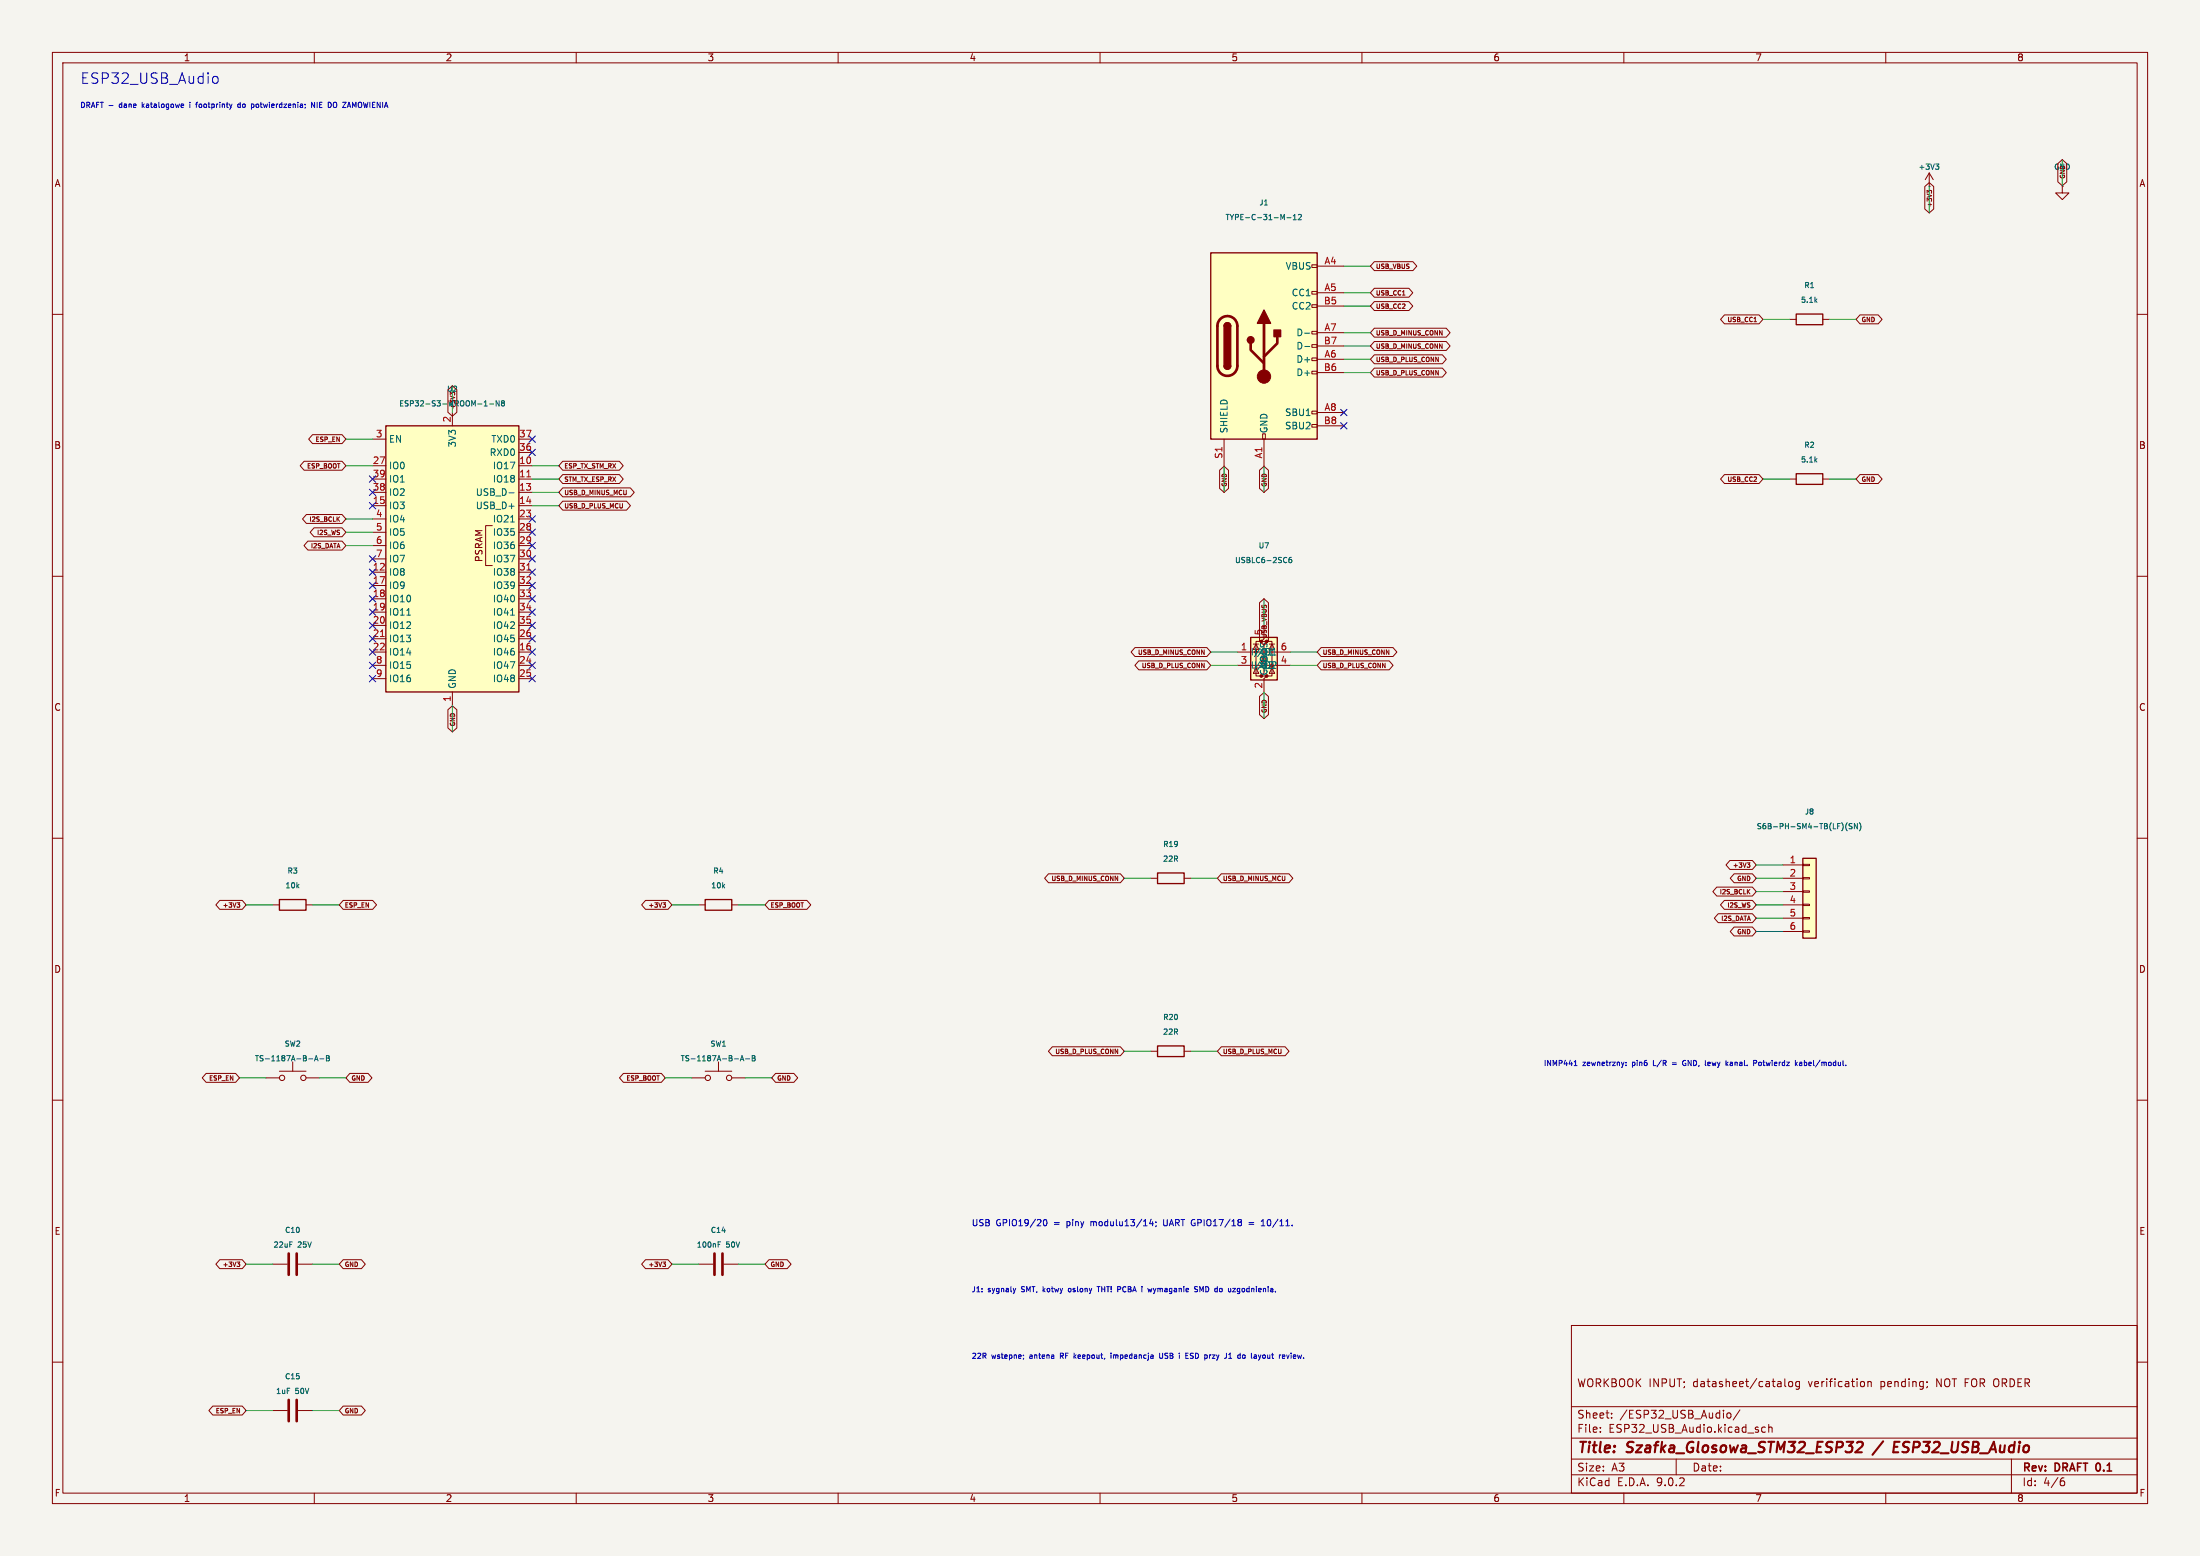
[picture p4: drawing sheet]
<svg xmlns="http://www.w3.org/2000/svg" width="420mm" height="297mm" viewBox="0 0 420 297" stroke-linecap="round" stroke-linejoin="round" font-family="sans-serif">
<path d="M0 0h420v297h-420z" fill="#f5f4ef" stroke="#f5f4ef" stroke-width=".19"/>
<g fill="none" stroke="#840000" stroke-width=".19">
<path d="M10 10h400v277h-400zM12 12h396v273h-396zM60 10v2M110 10v2M160 10v2M210 10v2M260 10v2M310 10v2M360 10v2M10 60h2M408 60h2M10 110h2"/>
<path d="M408 110h2M10 160h2M408 160h2M10 210h2M408 210h2M133.3 241.3h2.8M138.2 241.3h2.8M300 253h108v32h-108zM10 260h2M300 278.5h108M300 274.5h108M300 268.5h108"/>
<path d="M305.5 273.2v.2M305.5 272.5v.1M307.7 270.5v.2M307.7 269.8v.1M320 278.5v3M329.8 269.8l.4-.1 .2 .3v.4l-.2 .3-.4-.1-.1-.2zM332.2 269.1l-1.3 1.9M337 272.5l-.4-.1-.3 .3 .1 .6h.6M337.7 272.5l.2-.1 .3 .1 .1 .9M337.7 271.9v1.5M340.7 263.2v1.3l.2 .2M341.5 263.8l.2-.1 .5 .1v.6l-.1 .2-.4 .1-.2-.2z"/>
<path d="M343.5 263.8l-.4-.1-.3 .3 .1 .6h.6M343.5 263.7v1.2l-.3 .3-.3-.1M356.6 263.8l.2-.1 .4 .1v.9M356.6 263.7v1M367.9 263.8v.1M367.9 264.6l-.1 .3M384 278.5v6.5M408 260h2M60 285v2M110 285v2M160 285v2M210 285v2"/>
<path d="M260 285v2M300 281.5h108M310 285v2M360 285v2M393.6 282.7h.4l.2 .2-.1 .5-.5 .2M394 282.1l-.4 .1"/>
</g>
<path d="M354.5 275.4l.3-.2h.5l.3 .2v.4l-.1 .3-1.3 1.1h1.2M359.5 275.1l-2 2.6M361.6 276.2h.6M362.6 275.2h-.9l-.3 2h1" fill="none" stroke="#840000" stroke-width=".4"/>
<path d="M136.4 239.3v4M137.9 239.3v4" fill="none" stroke="#840000" stroke-width=".51"/>
<path d="M137.1 237.5h.3M137.1 237h.5" fill="none" stroke="#006464" stroke-width=".19"/>
<path d="M344.2 163.8h2.5v15.3h-2.5z" fill="#ffffc2"/>
<path d="M344.2 163.8h2.5v15.3h-2.5z" fill="none" stroke="#840000" stroke-width=".25"/>
<g fill="none" stroke="#840000" stroke-width=".19">
<path d="M368.3 35.6h.1M368.3 33l-.8 1.3M368.3 33l.8 1.3M368.3 33v2.6M393.7 35.6v1.2h1.3l-1.3 1.3-1.3-1.3h1.3M393.7 35.6h.1M340.4 165.1h3.8M340.4 167.6h3.8M340.4 170.2h3.8M340.4 172.7h3.8M340.4 175.3h3.8M340.4 177.8h3.8"/>
<path d="M344.2 165h1.2v.2h-1.2zM344.2 167.5h1.2v.3h-1.2zM344.2 170.1h1.2v.2h-1.2zM344.2 172.6h1.2v.2h-1.2zM344.2 175.1h1.2v.3h-1.2zM344.2 177.7h1.2v.2h-1.2z"/>
</g>
<path d="M369.5 31.3h.6l-.3 .4 .3 .1v.3l-.2 .2h-.2M352.6 157a1.17 1.17 0 0 0 0 1.6M353.6 157.2h-.4l-.2 .2 .1 .2 .4 .2v.3l-.5 .1M354.6 157.2v1l-.6-1v1M355 157a1.17 1.17 0 0 1 0 1.6" fill="none" stroke="#006464" stroke-width=".19"/>
<path d="M238.8 121.7h5v8.1h-5z" fill="#ffffc2"/>
<g fill="#840000" stroke="#840000" stroke-width=".19">
<circle cx="240.8" cy="122.4" r=".25"/>
<circle cx="241.8" cy="122.4" r=".25"/>
</g>
<g fill="none" stroke="#840000" stroke-width=".19">
<path d="M341.6 91.4h1.3M348 91.4h1.2M241.3 119.4v2.5l-.5 .5h1l-.5 .5v5.6l-.5 .5h1l-.5 .5v2.6M236.2 124.5h10.2M236.2 127h10.2M239.3 122.9h1M239.8 122.9l.5 1.1h-1zM239.8 127.5l.5 1h-1zM240.8 122.4h-1v6.6h1M241.8 122.4h1v6.6h-1M242.3 122.9h1M242.3 127.5h1"/>
<path d="M242.8 122.9l.5 1.1h-1zM242.8 127.5l.5 1h-1zM52.1 172.7h1.2M58.4 172.7h1.3M219.7 167.6h1.3M226.1 167.6h1.2"/>
</g>
<path d="M342.9 90.4h5.1v2.1h-5.1zM238.8 121.7h5v8.1h-5zM53.3 171.7h5.1v2h-5.1zM221 166.6h5.1v2.1h-5.1z" fill="none" stroke="#840000" stroke-width=".25"/>
<path d="M346.6 87.8l.3 .4M346.9 87.5l-.4 .4M245.6 106.4l.1 .1M245.7 107.3l-.1 .1M246.5 106.4h-.3l-.1 .2-.1 .6 .2 .2 .4-.1-.1-.5h-.3l-.2 .2M242.3 125h1.3M242.9 124.1l.3-.3v1.2M243.1 126.3l.4 .1 .1 .3-.8 .9h.8" fill="none" stroke="#006464" stroke-width=".19"/>
<path d="M73.7 81.3h25.4v50.8h-25.4z" fill="#ffffc2"/>
<path d="M342.9 59.9h5.1v2.1h-5.1zM73.7 81.3h25.4v50.8h-25.4zM134.6 171.7h5.1v2h-5.1zM221 199.6h5.1v2.1h-5.1z" fill="none" stroke="#840000" stroke-width=".25"/>
<g fill="none" stroke="#840000" stroke-width=".19">
<path d="M86.4 78.7v2.6M341.6 61h1.3M348 61h1.2M71.1 83.8h2.6M71.1 88.9h2.6M71.1 91.4h2.6M71.1 94h2.6M71.1 96.5h2.6M71.1 99.1h2.6M99.1 83.8h2.5M99.1 88.9h2.5M99.1 91.4h2.5"/>
<path d="M99.1 94h2.5M99.1 96.5h2.5M99.1 99.1h2.5M99.1 86.4h2.5M71.1 101.6h2.6M71.1 104.1h2.6M71.1 106.7h2.6M71.1 109.2h2.6M71.1 111.8h2.6M71.1 114.3h2.6M71.1 116.8h2.6M71.1 119.4h2.6"/>
<path d="M94 100.3h-1.3v7.7h1.3M99.1 101.6h2.5M99.1 104.1h2.5M99.1 106.7h2.5M99.1 109.2h2.5M99.1 111.8h2.5M99.1 114.3h2.5M99.1 116.8h2.5M99.1 119.4h2.5M71.1 121.9h2.6M71.1 124.5h2.6M71.1 127h2.6"/>
<path d="M71.1 129.5h2.6M86.4 132.1v2.5M99.1 121.9h2.5M99.1 124.5h2.5M99.1 127h2.5M99.1 129.5h2.5M133.3 172.7h1.3M139.7 172.7h1.3M50.8 205.7h2.5M53.3 204.5h5.1M55.9 202.7v1.8M58.4 205.7h2.6"/>
<path d="M219.7 200.7h1.3M226.1 200.7h1.2M52.1 241.3h2.8M56.9 241.3h2.8M52.1 269.2h2.8M56.9 269.2h2.8"/>
<circle cx="53.8" cy="205.7" r=".51"/>
<circle cx="57.9" cy="205.7" r=".51"/>
</g>
<g fill="none" stroke="#006464" stroke-width=".19">
<path d="M346.6 57.3l.3 .4M346.9 57l-.4 .4M92.4 77.5h.6M93.4 77.1h.8M95.3 76.5v1l-.6-1v1M95.9 76.9l-.2 .2 .2 .4 .4-.2-.2-.4M95.9 76.9l-.2-.2 .2-.2 .4 .2-.2 .2M95.9 76.9h.2M97.2 94.1h.9M97.5 99.6h.7M77.7 117.4h.7M97.5 117.4h.7"/>
<path d="M58.9 202.1h.8M60 202.5l.4-1 .3 1M60.1 202.2h.5M61.1 202.1h.7M62.3 201.5h.4l.1 .2-.1 .3 .1 .1 .1 .2-.2 .2h-.4zM62.3 202h.4M55.3 237h.5"/>
</g>
<path d="M100.6 91h.7M100.6 108.8h.7M72.6 121.5h.8" fill="none" stroke="#a90000" stroke-width=".19"/>
<path d="M55.1 239.3v4M56.6 239.3v4M55.1 267.2v4.1M56.6 267.2v4.1" fill="none" stroke="#840000" stroke-width=".51"/>
<path d="M231.1 48.3h20.4v35.5h-20.4z" fill="#ffffc2"/>
<g fill="none" stroke="#840000" stroke-width=".19">
<path d="M367.4 35.6l.9-.7 .9 .7v4.3l-.9 .7-.9-.7zM368.7 36.8l-.1-.5-.3 .1-.1 .2-.3-.3v.6M392.8 31.2l.9-.7 .9 .7v3.5l-.9 .8-.9-.8zM250.4 50.5h1.1v.6h-1.1zM250.4 55.6h1.1v.5h-1.1zM250.4 58.2h1.1v.5h-1.1zM251.5 50.8h5M251.5 55.9h5M251.5 58.4h5M262.4 55h6.6l.7 .9-.7 .8h-6.6l-.8-.8zM262.4 49.9h7.3l.8 .9-.8 .9h-7.3l-.8-.9zM262.4 57.6h6.6l.7 .8-.7 .9h-6.6l-.8-.9z"/>
<path d="M267.7 56.3h.5M85.5 74.4l.9-.7 .8 .7v4.3l-.8 .7-.9-.7zM250.4 63.2h1.1v.6h-1.1zM250.4 65.8h1.1v.5h-1.1zM250.4 68.3h1.1v.5h-1.1zM250.4 70.9h1.1v.5h-1.1zM250.4 78.5h1.1v.5h-1.1zM251.5 63.5h5M251.5 66h5M251.5 68.6h5M251.5 71.1h5M251.5 78.7h5"/>
<path d="M262.4 70.3h13l.7 .8-.7 .9h-13l-.8-.9zM262.4 67.7h13l.7 .9-.7 .8h-13l-.8-.8zM262.4 65.2h13.7l.7 .8-.7 .9h-13.7l-.8-.9zM262.4 62.6h13.7l.7 .9-.7 .9h-13.7l-.8-.9zM329.2 60.1h6.6l.7 .9-.7 .8h-6.6l-.7-.8zM334.8 61.4h.5M355.1 60.1h3.5l.7 .9-.7 .8h-3.5l-.8-.8zM58 88h7.3l.7 .9-.7 .9h-7.3l-.7-.9zM58.5 98.2h6.8l.7 .9-.7 .8h-6.8l-.8-.8zM59.7 83h5.6l.7 .8-.7 .9h-5.6l-.8-.9zM107.4 95.7h12.2l.8 .8-.8 .9h-12.2l-.7-.9zM107.4 93.1h12.9l.8 .9-.8 .8h-12.9l-.7-.8z"/>
<path d="M107.4 88h10.8l.8 .9-.8 .9h-10.8l-.7-.9zM107.4 90.6h10.8l.8 .8-.8 .9h-10.8l-.7-.9zM232.8 89.8l.9-.8 .8 .8v3.4l-.8 .8-.9-.8zM233.7 83.8v5.1M240.4 89.8l.9-.8 .9 .8v3.4l-.9 .8-.9-.8zM241 82.8h.6v1h-.6zM241.3 83.8v5.1M250.4 81h1.1v.5h-1.1zM251.5 81.3h5M329.2 90.6h6.6l.7 .8-.7 .9h-6.6l-.7-.9zM355.1 90.6h3.5l.7 .8-.7 .9h-3.5l-.8-.9zM58.8 103.3h6.5l.7 .8-.7 .9h-6.5l-.8-.9z"/>
<path d="M60 100.7h5.3l.7 .9-.7 .9h-5.3l-.8-.9zM240.4 115l.9-.7 .9 .7v7.4l-.9 .8-.9-.8zM85.5 135.5l.9-.8 .8 .8v3.5l-.8 .7-.9-.7zM216.7 123.6h13.7l.7 .9-.7 .8h-13.7l-.8-.8zM217.4 126.1h13l.7 .9-.7 .9h-13l-.7-.9zM240.4 132.9l.9-.7 .9 .7v3.5l-.9 .8-.9-.8zM252.2 123.6h13.7l.8 .9-.8 .8h-13.7l-.7-.8zM252.2 126.1h13l.7 .9-.7 .9h-13l-.7-.9zM42 171.9h4.2l.8 .8-.8 .9h-4.2l-.8-.9zM45.2 172.3h.6l-.3 .3 .2 .1 .1 .3-.4 .2M65.5 171.9h5.6l.8 .8-.8 .9h-5.6l-.7-.9zM123.2 171.9h4.3l.8 .8-.8 .9h-4.3l-.7-.9z"/>
<path d="M126.5 172.3h.6l-.3 .3 .2 .1 .1 .3-.5 .2M146.8 171.9h7.2l.8 .8-.8 .9h-7.2l-.8-.9zM200.2 166.8h13.7l.7 .8-.7 .9h-13.7l-.8-.9zM233.2 166.8h12.9l.7 .8-.7 .9h-12.9l-.8-.9zM327.7 169.3h6.8l.8 .9-.8 .8h-6.8l-.7-.8zM328 174.4h6.5l.8 .9-.8 .8h-6.5l-.7-.8zM329.2 171.9h5.3l.8 .8-.8 .9h-5.3l-.8-.9zM330.2 164.2h4.3l.8 .9-.8 .9h-4.3l-.7-.9zM331.1 166.8h3.4l.8 .8-.8 .9h-3.4l-.8-.9zM331.1 176.9h3.4l.8 .9-.8 .9h-3.4l-.8-.9zM333.5 164.7h.6l-.3 .3 .2 .1 .1 .3-.4 .1M200.9 199.8h13l.7 .9-.7 .8h-13l-.8-.8z"/>
<path d="M233.2 199.8h12.1l.8 .9-.8 .8h-12.1l-.8-.8zM39.3 204.9h5.7l.7 .8-.7 .9h-5.7l-.7-.9zM66.8 204.9h3.5l.7 .8-.7 .9h-3.5l-.8-.9zM119 204.9h7.3l.7 .8-.7 .9h-7.3l-.7-.9zM132.1 205.7h2.5M134.6 204.5h5.1M137.2 202.7v1.8M139.7 205.7h2.5M148.1 204.9h3.4l.8 .8-.8 .9h-3.4l-.8-.9zM42 240.4h4.2l.8 .9-.8 .9h-4.2l-.8-.9zM45.2 240.9h.6l-.3 .3 .2 .1 .1 .3-.4 .1M65.5 240.4h3.5l.7 .9-.7 .9h-3.5l-.7-.9z"/>
<path d="M123.2 240.4h4.3l.8 .9-.8 .9h-4.3l-.7-.9zM126.5 240.9h.6l-.3 .3 .2 .1 .1 .3-.5 .1M146.8 240.4h3.5l.7 .9-.7 .9h-3.5l-.8-.9zM40.6 268.4h5.6l.8 .8-.8 .9h-5.6l-.7-.9zM65.5 268.4h3.5l.7 .8-.7 .9h-3.5l-.7-.9z"/>
<circle cx="135.1" cy="205.7" r=".51"/>
<circle cx="139.2" cy="205.7" r=".51"/>
</g>
<path d="M231.1 48.3h20.4v35.5h-20.4zM233.7 62.2a.64 .64 0 0 1 .6-.6 .64 .64 0 0 1 .6 .6M233.7 69.9a.64 .64 0 0 0 .6 .6 .64 .64 0 0 0 .6-.6" fill="none" stroke="#840000" stroke-width=".25"/>
<path d="M233 60.9a1.9 1.9 0 0 1 2-.4 1.9 1.9 0 0 1 1.2 1.7v7.7a1.91 1.91 0 0 1-1.9 1.8 1.91 1.91 0 0 1-1.9-1.8v-7.8l.2-.7zM238.8 65.5v1.3l2.5 2.5M241.3 61.7v10.2M243.8 64.3v1.2l-2.5 2.6" fill="none" stroke="#840000" stroke-width=".51"/>
<g fill="#840000" stroke="#840000" stroke-width=".25">
<path d="M233.7 62.2h1.2v7.7h-1.2z"/>
<path d="M233.9 61.8a.64 .64 0 0 1 .7-.2 .64 .64 0 0 1 .3 .6h-1.2z"/>
<path d="M233.7 69.9h1.2a.64 .64 0 0 1-.6 .6 .64 .64 0 0 1-.6-.6z"/>
<path d="M241.3 59.2l1.3 2.5h-2.6z"/>
<path d="M243.2 63h1.3v1.3h-1.3z"/>
<circle cx="238.8" cy="64.9" r=".63"/>
</g>
<circle cx="241.3" cy="71.9" r="1.27" fill="#840000" stroke="#840000" stroke-width=".19"/>
<path d="M245.7 41.6h.8M246.9 41.9h.6M246.9 41.2l.3-.3v1M247.9 41l.3-.1 .2 .3-.6 .7h.6M249.1 63.6h.9M249.1 66.1h.9M140.2 202.1h.8M141.3 202.5l.4-1 .3 1M141.4 202.2h.5M142.3 202.1h.8M143.6 201.5h.3l.2 .2-.2 .3 .2 .1 .1 .2-.2 .2h-.4zM143.6 202h.3" fill="none" stroke="#006464" stroke-width=".19"/>
<g fill="none" stroke="#009600" stroke-width=".19">
<path d="M368.3 35.6v5M393.7 30.5v5.1M256.5 50.8h5.1M256.5 58.4h5.1M256.5 55.9h5.1M86.4 73.7v5M256.5 68.6h5.1M256.5 71.1h5.1M256.5 63.5h5.1M256.5 66h5.1M336.5 61h5.1M349.2 61h5.1"/>
<path d="M66 88.9h5.1M66 83.8h5.1M66 99.1h5.1M101.6 91.4h5.1M101.6 94h5.1M101.6 96.5h5.1M101.6 88.9h5.1M233.7 88.9v5.1M241.3 88.9v5.1M336.5 91.4h5.1M349.2 91.4h5.1M66 101.6h5.1"/>
<path d="M66 104.1h5.1M241.3 114.3v5.1M86.4 134.6v5.1M231.1 124.5h5.1M231.1 127h5.1M241.3 132.1v5.1M246.4 124.5h5.1M246.4 127h5.1M47 172.7h5.1M59.7 172.7h5.1M128.3 172.7h5M141 172.7h5"/>
<path d="M214.6 167.6h5.1M227.3 167.6h5.1M335.3 172.7h5.1M335.3 177.8h5.1M335.3 170.2h5.1M335.3 167.6h5.1M335.3 165.1h5.1M335.3 175.3h5.1M45.7 205.7h5.1M61 205.7h5M127 205.7h5.1M142.2 205.7h5.1"/>
<path d="M214.6 200.7h5.1M227.3 200.7h5.1M47 241.3h5.1M59.7 241.3h5.1M128.3 241.3h5M141 241.3h5M47 269.2h5.1M59.7 269.2h5.1"/>
</g>
<g fill="none" stroke="#000084" stroke-width=".19">
<path d="M255.9 78.1l1.2 1.2M257.1 78.1l-1.2 1.2M70.5 95.9l1.2 1.2M70.5 93.4l1.2 1.2M70.5 90.8l1.2 1.2M71.7 95.9l-1.2 1.2M71.7 93.4l-1.2 1.2M71.7 90.8l-1.2 1.2M101 85.8l1.2 1.2M101 83.2l1.2 1.2M101 98.5l1.2 1.2M102.2 85.8l-1.2 1.2"/>
<path d="M102.2 83.2l-1.2 1.2M102.2 98.5l-1.2 1.2M255.9 80.7l1.2 1.2M257.1 80.7l-1.2 1.2M70.5 118.8l1.2 1.2M70.5 116.2l1.2 1.2M70.5 113.7l1.2 1.2M70.5 111.2l1.2 1.2M70.5 108.6l1.2 1.2M70.5 106.1l1.2 1.2M71.7 118.8l-1.2 1.2M71.7 116.2l-1.2 1.2"/>
<path d="M71.7 113.7l-1.2 1.2M71.7 111.2l-1.2 1.2M71.7 108.6l-1.2 1.2M71.7 106.1l-1.2 1.2M101 116.2l1.2 1.2M101 118.8l1.2 1.2M101 113.7l1.2 1.2M101 111.2l1.2 1.2M101 108.6l1.2 1.2M101 106.1l1.2 1.2M101 103.5l1.2 1.2M101 101l1.2 1.2"/>
<path d="M102.2 116.2l-1.2 1.2M102.2 118.8l-1.2 1.2M102.2 113.7l-1.2 1.2M102.2 111.2l-1.2 1.2M102.2 108.6l-1.2 1.2M102.2 106.1l-1.2 1.2M102.2 103.5l-1.2 1.2M102.2 101l-1.2 1.2M70.5 123.9l1.2 1.2M70.5 121.3l1.2 1.2M70.5 128.9l1.2 1.2M70.5 126.4l1.2 1.2"/>
<path d="M71.7 123.9l-1.2 1.2M71.7 121.3l-1.2 1.2M71.7 128.9l-1.2 1.2M71.7 126.4l-1.2 1.2M101 128.9l1.2 1.2M101 126.4l1.2 1.2M101 123.9l1.2 1.2M101 121.3l1.2 1.2M102.2 128.9l-1.2 1.2M102.2 126.4l-1.2 1.2M102.2 123.9l-1.2 1.2M102.2 121.3l-1.2 1.2"/>
</g>
<g fill="none" stroke="#0000c2" stroke-width=".19">
<path d="M27.1 19.5v1M27.5 19.9l-.4 .3M36.2 19.5v.1M36.2 19.9v.6M37.3 19.9h.4M37.6 19.5h.1M40.7 14.8a.54 .54 0 0 1 .5-.2 .54 .54 0 0 1 .4 .4v.5a.54 .54 0 0 1-.4 .4 .54 .54 0 0 1-.5-.2M45.9 19.9h-.3l-.2 .1 .1 .5h.4M45.9 19.5v1M49.2 19.9l-.3 .1v.4l.3 .1M60.1 19.5v1l-.6-1v1M60.5 19.5v1"/>
<path d="M63.9 19.5l.2 .1 .2 .3M64.3 20.2l-.2 .3h-.2M300.5 203.4h.6M300.6 202.6l.2-.2v1M310 202.7l-.2 .7M310.4 203.3v.1M310.4 202.8v.1M315.6 202.4v1h.5M319.3 202.9h.7M319.3 203.2h.7M321.6 203h.2M321.8 202.5a.45 .45 0 0 0-.6 .4 .45 .45 0 0 0 .6 .4"/>
<path d="M326 203.3l.2 .1h.3M326.5 202.8l-.3-.1-.2 .2M326.5 203l-.5 .1M330.6 202.7l-.3 .1M330.6 203l-.3 .2v.2h.3M334.8 202.4h.4l.2 .2-.1 .3h-.5M336.2 202.8l-.3-.1-.2 .2 .1 .4 .4 .1M342.8 203l.3 .4M343.1 202.7l-.4 .4M343.5 202.8h.4l.1 .6M344 203l-.5 .2 .1 .2h.4M199.3 232.9l.2-.1a.64 .64 0 0 1 .4 .6 .64 .64 0 0 1-.4 .6l-.3-.5z"/>
<path d="M208.3 233.2v.8M208.3 233.2v.1M219.7 232.7l-.2 .9h.7M220 233.2v.8M220.7 233.2v.1M220.7 233.9l-.1 .2M222.1 232.8v.9l.2 .2 .3 .1M238.4 233.3h.9M238.4 233.7h.9M240.8 234h.7M240.8 233.1l.3-.3v1.2M193.9 245.9l-.2 .7"/>
<path d="M195.4 258.7v.1M195.4 259.2l-.1 .2M199.1 245.6v1M199.5 245.9l-.4 .4M202.4 258.8h.4M202.8 258.3h-.4v1M204.3 245.9l-.4 .2 .1 .4 .3 .1M205.1 258.9l.3 .4M205.4 258.6l-.4 .4M209.4 245.6h.6M209.7 245.6v1M212.1 258.3v.1"/>
<path d="M212.1 258.6v.7M212.6 258.6v.7M212.7 258.6l-.1 .1M220.2 245.9l.2 .7M220.4 246.6l-.2 .3M220.7 245.9l-.3 .7M221.4 258.3v.8l.2 .2 .3-.2v-.8M227.3 258.7l.5 .2M227.8 259.2h-.6M227.8 258.3l-.5 .1M228.2 245.6h.4M228.4 246.1l.2 .2-.2 .3"/>
<path d="M229.7 245.6l-.3 .7-.4-.7v1M231.4 258.6h.5l-.5 .7h.5M234.1 258.3v.7M234.6 259.3h.5M234.8 258.4l.1-.1v1M236.7 246l-.3-.1-.2 .2 .1 .4h.4M236.7 246.7l-.2 .2h-.3M241.4 258.6l-.4 .2 .1 .4 .3 .1M245.6 258.6l.3 .7 .2-.7M246.5 258.3v.1M246.5 258.6v.7"/>
</g>
<text font-size="2.8" fill="#0000c2" x="15.2" y="16.2">ESP32_USB_Audio</text>
<g font-size="2.8" fill="#840000">
<text x="301" y="277.9">Title:</text>
<text x="310.6" y="277.9">Szafka_Glosowa_STM32_ESP32</text>
<text x="363.1" y="277.9">ESP32_USB_Audio</text>
</g>
<g font-size="2.1" fill="#840000">
<text x="301" y="265">WORKBOOK INPUT;</text>
<text x="323.2" y="265">datasheet/catalog</text>
<text x="345.4" y="265">verification</text>
<text x="359.3" y="265">pending;</text>
<text x="370.1" y="265">NOT FOR ORDER</text>
<text x="301" y="273.7">File:</text>
<text x="301" y="271">Sheet:</text>
<text x="307.1" y="273.7">ESP32_USB_Audio.kicad_sch</text>
<text x="309.2" y="271">/ESP32_USB_Audio/</text>
<text x="301" y="281.1">Size:</text>
<text x="307.6" y="281.1">A3</text>
<text x="323" y="281.1">Date:</text>
<text x="386" y="281.3">Rev:</text>
<text x="392.4" y="281.3">DRAFT 0.1</text>
<text x="301" y="283.9">KiCad</text>
<text x="308.7" y="283.9">E.D.A.</text>
<text x="316.3" y="283.9">9.0.2</text>
<text x="386" y="283.9">Id:</text>
<text x="390.1" y="283.9">4/6</text>
</g>
<g font-size="1.8" fill="#840000">
<text x="35" y="11.9">1</text>
<text x="85" y="11.9">2</text>
<text x="135" y="11.9">3</text>
<text x="185" y="11.9">4</text>
<text x="235" y="11.9">5</text>
<text x="285" y="11.9">6</text>
<text x="335" y="11.9">7</text>
<text x="385" y="11.9">8</text>
<text x="10.3" y="35.9">A</text>
<text x="408.3" y="35.9">A</text>
<text x="10.3" y="85.9">B</text>
<text x="408.2" y="85.9">B</text>
<text x="92.3" y="107.4" transform="rotate(-90 92.3 107.4)">PSRAM</text>
<text x="241" y="121.4" transform="rotate(-90 241 121.4)">5</text>
<text x="10.3" y="135.9">C</text>
<text x="408.2" y="135.9">C</text>
<text x="10.3" y="185.9">D</text>
<text x="408.2" y="185.9">D</text>
<text x="10.3" y="235.9">E</text>
<text x="408.3" y="235.9">E</text>
<text x="10.3" y="285.9">F</text>
<text x="35" y="286.9">1</text>
<text x="85" y="286.9">2</text>
<text x="135" y="286.9">3</text>
<text x="185" y="286.9">4</text>
<text x="235" y="286.9">5</text>
<text x="285" y="286.9">6</text>
<text x="335" y="286.9">7</text>
<text x="385" y="286.9">8</text>
<text x="408.3" y="285.9">F</text>
</g>
<g font-size="1.8" fill="#006464">
<text x="245.3" y="51.7">VBUS</text>
<text x="246.5" y="56.7">CC1</text>
<text x="246.5" y="59.3">CC2</text>
<text x="247.4" y="64.4">D-</text>
<text x="247.4" y="66.9">D-</text>
<text x="247.4" y="69.4">D+</text>
<text x="247.4" y="72">D+</text>
<text x="234.5" y="82.8" transform="rotate(-90 234.5 82.8)">SHIELD</text>
<text x="242.2" y="82.8" transform="rotate(-90 242.2 82.8)">GND</text>
<text x="245.2" y="79.6">SBU1</text>
<text x="245.2" y="82.1">SBU2</text>
<text x="74.2" y="84.7">EN</text>
<text x="74.2" y="89.8">IO0</text>
<text x="87.2" y="85.5" transform="rotate(-90 87.2 85.5)">3V3</text>
<text x="93.4" y="87.2">RXD0</text>
<text x="93.7" y="84.7">TXD0</text>
<text x="94" y="89.8">IO17</text>
<text x="74.2" y="92.3">IO1</text>
<text x="74.2" y="94.8">IO2</text>
<text x="90.7" y="94.8">USB_D-</text>
<text x="94" y="92.3">IO18</text>
<text x="74.2" y="97.4">IO3</text>
<text x="74.2" y="99.9">IO4</text>
<text x="90.7" y="97.4">USB_D+</text>
<text x="94" y="99.9">IO21</text>
<text x="74.2" y="102.5">IO5</text>
<text x="74.2" y="105">IO6</text>
<text x="74.2" y="107.5">IO7</text>
<text x="94" y="102.5">IO35</text>
<text x="94" y="105">IO36</text>
<text x="94" y="107.5">IO37</text>
<text x="74.2" y="110.1">IO8</text>
<text x="74.2" y="112.6">IO9</text>
<text x="94" y="110.1">IO38</text>
<text x="94" y="112.6">IO39</text>
<text x="74.2" y="115.2">IO10</text>
<text x="74.2" y="117.7">IO11</text>
<text x="94" y="115.2">IO40</text>
<text x="94" y="117.7">IO41</text>
<text x="74.2" y="120.2">IO12</text>
<text x="74.2" y="122.8">IO13</text>
<text x="74.2" y="125.3">IO14</text>
<text x="94" y="120.2">IO42</text>
<text x="94" y="122.8">IO45</text>
<text x="94" y="125.3">IO46</text>
<text x="239.3" y="125.3">I/O1</text>
<text x="74.2" y="127.9">IO15</text>
<text x="74.2" y="130.4">IO16</text>
<text x="87.2" y="131.6" transform="rotate(-90 87.2 131.6)">GND</text>
<text x="94" y="127.9">IO47</text>
<text x="94" y="130.4">IO48</text>
<text x="239.3" y="127.9">I/O2</text>
<text x="242.2" y="129" transform="rotate(-90 242.2 129)">GND</text>
<text x="242.2" y="127.5" transform="rotate(-90 242.2 127.5)">VBUS</text>
</g>
<g font-size="1.8" fill="#a90000">
<text x="252.7" y="50.5">A4</text>
<text x="252.7" y="58.2">B5</text>
<text x="252.7" y="55.6">A5</text>
<text x="252.7" y="65.8">B7</text>
<text x="252.7" y="63.2">A7</text>
<text x="252.7" y="70.9">B6</text>
<text x="252.7" y="68.3">A6</text>
<text x="71.7" y="83.6">3</text>
<text x="86.1" y="80.7" transform="rotate(-90 86.1 80.7)">2</text>
<text x="99" y="83.6">37</text>
<text x="252.7" y="81">B8</text>
<text x="252.7" y="78.5">A8</text>
<text x="71.1" y="88.6">27</text>
<text x="99" y="86.1">36</text>
<text x="99" y="88.6">10</text>
<text x="233.4" y="87.7" transform="rotate(-90 233.4 87.7)">S1</text>
<text x="241" y="87.6" transform="rotate(-90 241 87.6)">A1</text>
<text x="71.1" y="91.2">39</text>
<text x="71.1" y="93.7">38</text>
<text x="99" y="91.2">11</text>
<text x="99" y="93.7">13</text>
<text x="71.1" y="96.3">15</text>
<text x="71.7" y="98.8">4</text>
<text x="71.7" y="101.3">5</text>
<text x="99" y="96.3">14</text>
<text x="99" y="98.8">23</text>
<text x="99" y="101.3">28</text>
<text x="71.7" y="103.9">6</text>
<text x="71.7" y="106.4">7</text>
<text x="99" y="103.9">29</text>
<text x="99" y="106.4">30</text>
<text x="71.1" y="109">12</text>
<text x="71.1" y="111.5">17</text>
<text x="99" y="109">31</text>
<text x="99" y="111.5">32</text>
<text x="71.1" y="114">18</text>
<text x="71.1" y="116.6">19</text>
<text x="71.1" y="119.1">20</text>
<text x="99" y="114">33</text>
<text x="99" y="116.6">34</text>
<text x="99" y="119.1">35</text>
<text x="71.1" y="121.7">21</text>
<text x="71.1" y="124.2">22</text>
<text x="99" y="121.7">26</text>
<text x="99" y="124.2">16</text>
<text x="236.8" y="124.2">1</text>
<text x="244.4" y="124.2">6</text>
<text x="71.7" y="126.7">8</text>
<text x="71.7" y="129.3">9</text>
<text x="99" y="126.7">24</text>
<text x="99" y="129.3">25</text>
<text x="236.8" y="126.7">3</text>
<text x="241" y="131.5" transform="rotate(-90 241 131.5)">2</text>
<text x="244.4" y="126.7">4</text>
<text x="86.1" y="134.1" transform="rotate(-90 86.1 134.1)">1</text>
<text x="341.6" y="164.8">1</text>
<text x="341.6" y="167.4">2</text>
<text x="341.6" y="169.9">3</text>
<text x="341.6" y="172.5">4</text>
<text x="341.6" y="175">5</text>
<text x="341.6" y="177.5">6</text>
</g>
<g font-size="1.7" fill="#0000c2">
<text x="185.4" y="234.3">USB</text>
<text x="190.2" y="234.3">GPIO19/20</text>
<text x="201.3" y="234.3">=</text>
<text x="204" y="234.3">piny</text>
<text x="208.7" y="234.3">modulu13/14;</text>
<text x="222.8" y="234.3">UART GPIO17/18</text>
<text x="242.2" y="234.3">10/11.</text>
</g>
<g font-size="1.4" fill="#0000c2">
<text x="15.2" y="20.8">DRAFT -</text>
<text x="23" y="20.8">dane</text>
<text x="27.6" y="20.8">katalogowe</text>
<text x="36.9" y="20.8">i</text>
<text x="38.4" y="20.8">footprinty</text>
<text x="46.6" y="20.8">do</text>
<text x="49.5" y="20.8">potwierdzenia;</text>
<text x="61.2" y="20.8">NIE</text>
<text x="64.7" y="20.8">DO</text>
<text x="67.7" y="20.8">ZAMOWIENIA</text>
<text x="294.6" y="203.7">INMP441</text>
<text x="302.2" y="203.7">zewnetrzny:</text>
<text x="311.8" y="203.7">pin6</text>
<text x="316.1" y="203.7">L/R</text>
<text x="322.2" y="203.7">GND,</text>
<text x="326.8" y="203.7">lewy</text>
<text x="331" y="203.7">kanal.</text>
<text x="336.5" y="203.7">Potwierdz</text>
<text x="344.7" y="203.7">kabel/modul.</text>
<text x="185.4" y="246.9">J1:</text>
<text x="188.6" y="246.9">sygnaly</text>
<text x="195.2" y="246.9">SMT,</text>
<text x="199.6" y="246.9">kotwy</text>
<text x="204.7" y="246.9">oslony</text>
<text x="210.5" y="246.9">THT! PCBA</text>
<text x="219.5" y="246.9">i</text>
<text x="221" y="246.9">wymaganie</text>
<text x="230.1" y="246.9">SMD</text>
<text x="234.2" y="246.9">do</text>
<text x="237" y="246.9">uzgodnienia.</text>
<text x="185.4" y="259.6">22R</text>
<text x="189.3" y="259.6">wstepne;</text>
<text x="196.8" y="259.6">antena</text>
<text x="202.9" y="259.6">RF</text>
<text x="205.7" y="259.6">keepout,</text>
<text x="213" y="259.6">impedancja</text>
<text x="222.6" y="259.6">USB</text>
<text x="226.6" y="259.6">i</text>
<text x="228.1" y="259.6">ESD</text>
<text x="232" y="259.6">przy</text>
<text x="236.1" y="259.6">J1</text>
<text x="238.8" y="259.6">do</text>
<text x="241.6" y="259.6">layout</text>
<text x="247.2" y="259.6">review.</text>
</g>
<g font-size="1.4" fill="#006464">
<text x="366.1" y="32.6">+3V3</text>
<text x="392" y="32.6">GND</text>
<text x="240.3" y="39.4">J1</text>
<text x="233.8" y="42.2">TYPE-C-31-M-12</text>
<text x="343.7" y="58">5.1k</text>
<text x="344.3" y="55.2">R1</text>
<text x="76.1" y="77.8">ESP32-S3-WROOM-1-N8</text>
<text x="343.7" y="88.5">5.1k</text>
<text x="344.3" y="85.7">R2</text>
<text x="235.7" y="107.7">USBLC6-2SC6</text>
<text x="240.2" y="104.9">U7</text>
<text x="344.5" y="155.7">J8</text>
<text x="221.9" y="161.9">R19</text>
<text x="335.2" y="158.5">S6B-PH-SM4-TB(LF)(SN)</text>
<text x="54.8" y="166.9">R3</text>
<text x="136.1" y="166.9">R4</text>
<text x="221.9" y="164.7">22R</text>
<text x="54.4" y="169.8">10k</text>
<text x="135.7" y="169.8">10k</text>
<text x="221.9" y="197.7">22R</text>
<text x="221.9" y="194.9">R20</text>
<text x="48.5" y="202.8">TS-1187A-B-A-B</text>
<text x="54.2" y="200">SW2</text>
<text x="129.8" y="202.8">TS-1187A-B-A-B</text>
<text x="135.5" y="200">SW1</text>
<text x="52.1" y="238.3">22uF</text>
<text x="54.3" y="235.5">C10</text>
<text x="56.9" y="238.3">25V</text>
<text x="132.9" y="238.3">100nF</text>
<text x="135.6" y="235.5">C14</text>
<text x="138.6" y="238.3">50V</text>
<text x="54.3" y="263.5">C15</text>
<text x="52.6" y="266.3">1uF</text>
<text x="56.4" y="266.3">50V</text>
</g>
<text font-size="1.4" fill="#840000" x="85.2" y="75">U2</text>
<g font-size="1.2" fill="#840000">
<text x="394.4" y="34.3" transform="rotate(-90 394.4 34.3)">GND</text>
<text x="369" y="39.7" transform="rotate(-90 369 39.7)">+3V3</text>
<text x="262.6" y="51.5">USB_VBUS</text>
<text x="262.6" y="56.6">USB_CC1</text>
<text x="262.6" y="59.1">USB_CC2</text>
<text x="262.6" y="64.2">USB_D_MINUS_CONN</text>
<text x="329.6" y="61.7">USB_CC1</text>
<text x="355.3" y="61.7">GND</text>
<text x="262.6" y="71.8">USB_D_PLUS_CONN</text>
<text x="262.6" y="69.3">USB_D_PLUS_CONN</text>
<text x="262.6" y="66.8">USB_D_MINUS_CONN</text>
<text x="87.1" y="78.3" transform="rotate(-90 87.1 78.3)">+3V3</text>
<text x="58.4" y="89.6">ESP_BOOT</text>
<text x="60.1" y="84.5">ESP_EN</text>
<text x="107.6" y="89.6">ESP_TX_STM_RX</text>
<text x="107.6" y="94.7">USB_D_MINUS_MCU</text>
<text x="107.6" y="92.2">STM_TX_ESP_RX</text>
<text x="234.4" y="93" transform="rotate(-90 234.4 93)">GND</text>
<text x="242" y="93" transform="rotate(-90 242 93)">GND</text>
<text x="329.6" y="92.2">USB_CC2</text>
<text x="355.3" y="92.2">GND</text>
<text x="58.9" y="99.8">I2S_BCLK</text>
<text x="107.6" y="97.2">USB_D_PLUS_MCU</text>
<text x="59.2" y="104.9">I2S_DATA</text>
<text x="60.3" y="102.3">I2S_WS</text>
<text x="217.1" y="125.2">USB_D_MINUS_CONN</text>
<text x="242" y="122" transform="rotate(-90 242 122)">USB_VBUS</text>
<text x="252.4" y="125.2">USB_D_MINUS_CONN</text>
<text x="217.8" y="127.7">USB_D_PLUS_CONN</text>
<text x="252.4" y="127.7">USB_D_PLUS_CONN</text>
<text x="242" y="136.2" transform="rotate(-90 242 136.2)">GND</text>
<text x="87.1" y="138.7" transform="rotate(-90 87.1 138.7)">GND</text>
<text x="330.6" y="165.8">+3V3</text>
<text x="42.3" y="173.4">+3V3</text>
<text x="65.7" y="173.4">ESP_EN</text>
<text x="123.6" y="173.4">+3V3</text>
<text x="147" y="173.4">ESP_BOOT</text>
<text x="200.6" y="168.4">USB_D_MINUS_CONN</text>
<text x="233.4" y="168.4">USB_D_MINUS_MCU</text>
<text x="328.1" y="170.9">I2S_BCLK</text>
<text x="329.6" y="173.4">I2S_WS</text>
<text x="331.4" y="168.4">GND</text>
<text x="328.4" y="176">I2S_DATA</text>
<text x="331.4" y="178.5">GND</text>
<text x="201.3" y="201.4">USB_D_PLUS_CONN</text>
<text x="233.4" y="201.4">USB_D_PLUS_MCU</text>
<text x="39.7" y="206.5">ESP_EN</text>
<text x="67" y="206.5">GND</text>
<text x="119.4" y="206.5">ESP_BOOT</text>
<text x="148.3" y="206.5">GND</text>
<text x="42.3" y="242">+3V3</text>
<text x="65.7" y="242">GND</text>
<text x="123.6" y="242">+3V3</text>
<text x="147" y="242">GND</text>
<text x="41" y="270">ESP_EN</text>
<text x="65.7" y="270">GND</text>
</g>
</svg>
